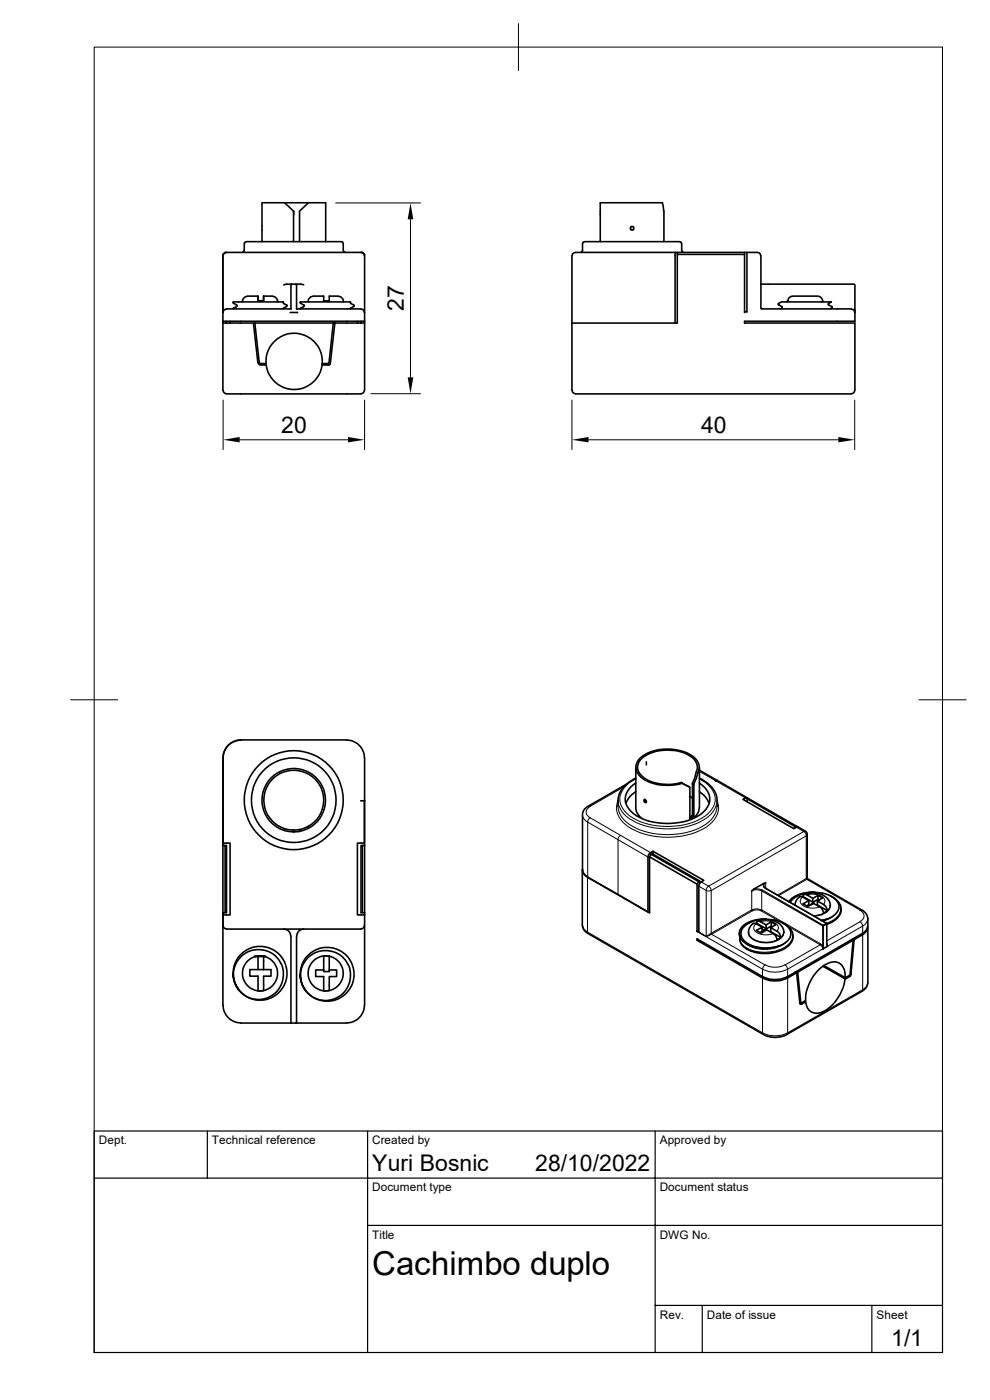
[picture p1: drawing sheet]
<svg xmlns="http://www.w3.org/2000/svg" width="210mm" height="297mm" viewBox="0 0 210 297" stroke-linecap="round" stroke-linejoin="round" font-family="sans-serif">
<g fill="none" stroke="#000" stroke-width=".34">
<path d="M47.5 53.8l-.2 .2v14.2M48 53.6l-.5 .2-.2 .5v11.9M51.8 53.2l-.1 .2-.3 .1M51.8 51.6v1.6M51.9 51.6l.3-.3h17.3a8.3 8.3 0 0 1 3.2 .1l.1 1.8M60.4 43l1.9 1.8v6.5M62.3 44.8v.8M65.4 43h3.7v8.3M65.4 43h-9.8v8.3M65.4 43l-1.9 1.8v6.5M72.9 53.2v.2l.3 .1M76.6 53.6l.6 .3 .1 .4"/>
<path d="M77 53.7l-.1-.1h-29.1l-.2 .1M77.2 53.8l.1 .2v14.2M121.3 54.3v28.5M123.6 51.6v1.6l-.1 .2-.3 .1M123.6 51.6l.4-.3h20.2l.4 .3M140.5 43.1l.3 1.7M140.5 43h-13.2v8.3M140.8 44.8v6.5M143.2 53.6v14.9M143.7 53.6h-19.9a3.3 3.3 0 0 0-2.2 .2l-.2 .5M144.6 51.6v1.6l.1 .2 .2 .1M157.9 53.6h2.8h.3l.4 .7"/>
<path d="M157.9 53.6h-14.2v.4M157.9 53.6v.4M158.5 53.6v12.6h-.6M161.4 54.3l.1 11.2h17.4a2.81 2.81 0 0 1 2.2 .3l.2 .5M47.3 68.2v14.6l.2 .5 .5 .2M47.3 68.5h30M47.3 68.2h30M48 68.2v.3M48.8 68.2v.3M51.4 64v.1M53.8 68.5l.9 8.4 .4 .5h1.3M54.1 68.5l.9 8.4 .2 .2h1.2"/>
<path d="M54.7 62.8v1h1.2v-1M54.7 62.8h-1.3a1.53 1.53 0 0 0-2 1.2M55.9 62.8h.6a1.98 1.98 0 0 1 2.3 .9l.1 .3M55.9 62.8h.1M55.9 62.8v1.1h-1.2v-1.1M58.9 64v.1M60.1 65.5l.8-.6-.1-.2-.6-.3-.1-.3h-9.9a.51 .51 0 0 0-.8 .2l.8 .5v.3l-.8 .4M61.6 66.3h1.5M61.7 65.4l-.1 .1h-12.4a1.77 1.77 0 0 0-1.8 .4l-.1 .4M61.8 60.3h-1.1l-.5 .2M61.8 60.3l-.1 .1v5.2M61.8 60.3h1"/>
<path d="M62.8 60.3h1.1l.5 .2M62.8 60.3l.1 .1v5.2M62.9 65.4l.1 .1h12.4a1.77 1.77 0 0 1 1.8 .4l.1 .4M63.7 65.5l.8-.5v-.3l-.7-.4-.1-.2h10.1a.38 .38 0 0 1 .4-.1 .38 .38 0 0 1 .2 .4l.6 .3 .1 .3-.7 .4-.1 .1M65.4 64.1a1.27 1.27 0 0 1 1.5-1.3h1.8v1.1h1.1v-1.1h.7a1.98 1.98 0 0 1 2.3 .9l.1 .4M68.7 63.8h1.1M70.7 68.5l-.9 8.4-.2 .2h-1.2M71 68.5l-.9 8.7-.3 .2h-1.4M75.8 68.2v.3zM76.6 68.2v.3M77.3 68.2v14.6l-.3 .6-.4 .1M157.9 66.3v-12.3h-14.2v14.5h-22.4"/>
<path d="M161.4 60.3h19.8l.1 .2M165.5 65.5l.4-.1v-.4l-.8-.3v-.3l.7-.3h10.6l-.7 .3 .1 .3 .7 .5-.4 .3M167 64v.1M167 63.8h.2a.92 .92 0 0 1 1.2-1h4.8a1.18 1.18 0 0 1 1.3 1.3M167.1 63.8v.2M181.4 66.3v1.9h-23.5v.3h23.5v14.3M181.4 60.5v5.8M181.4 66.3h.1M48 83.6h28.6M121.4 82.8l.2 .5 .5 .2M122.1 83.6h58.5M181.3 82.8l-.3 .6-.4 .1"/>
<path d="M51.1 157a3.8 3.8 0 0 0-3.8 3.7v18.7M51.1 157h22.5M73.6 157a3.8 3.8 0 0 1 3.7 3.7v33.4M47.3 179.4v33.9a3.8 3.8 0 0 0 3.8 3.7M47.3 179.4h.5v14.2M47.3 178.9h1.5v15.2h-1.5M47.8 179.4h.2v14.2h-.7v.5M60.4 175.8v.4M62.3 176.1v.4M63.5 176v.4M65.4 175.7a6.7 6.7 0 0 0 1.9-10.5 6.7 6.7 0 0 0-10.7 1 6.7 6.7 0 0 0 3.8 10M65.4 175.3a6.3 6.3 0 0 0 1.5-9.9 6.3 6.3 0 0 0-10 1 6.3 6.3 0 0 0 3.5 9.4"/>
<path d="M65.4 175.3a6.6 6.6 0 0 1-5 .5M65.4 175.7a6.8 6.8 0 0 1-5 .5M65.4 175.3v.4M76.6 169.9h.7v9h-1.5v15.2h1.5M76.9 179.4h-.3v14.2h.3M77.3 179.4h-.4v14.2h.4M132.9 166.4l-8.1 4.6a2.05 2.05 0 0 0-1.2 1.9v11.6l.3 .9 .8 .7M134.9 162.8v8.6a3 3 0 0 0 1.2 2.2M134.9 167.9l-1.4 1.2-.7 1.3M134.9 166.1a3.6 3.6 0 0 0-1.8 5.1 9.1 9.1 0 0 0 7.6 3.5 10.9 10.9 0 0 0 9.1-3 3.4 3.4 0 0 0-.9-5.2l-.6-.4M134.9 165.1a5.8 5.8 0 0 0-3.8 4.7v1.3M136.9 169.6l.1 .2a.26 .26 0 0 1 .2 .3 .26 .26 0 0 1-.4 .2 .26 .26 0 0 1-.1-.3 .2 .2 0 0 1-.1-.3 .2 .2 0 0 1 .2-.1 .2 .2 0 0 1 .1 .3l.2 .2"/>
<path d="M137.1 161.6v.7M144.5 166a9.2 9.2 0 0 1-8.3-1.3 2.48 2.48 0 0 1 .5-4.3 9.7 9.7 0 0 1 10.2 .3 2.53 2.53 0 0 1 .8 3.1l-.8 2.5M144.8 166.2l1.5 .8M144.8 166.2l-.3-.2 1.5 .8M146.1 166.8l.2 .2v6.7M146.3 168.9l.6 .4M146.9 173l-.6 .4M146.9 166.3l.3 .2v6.6l-.3-.1zM147.2 173.1l-.9 .6M147.7 163.8l.3 .2M148 164a2.59 2.59 0 0 0-1-3.6 10.1 10.1 0 0 0-11.1 .3 2.59 2.59 0 0 0 .2 4.3 10 10 0 0 0 8.7 1.2M148 164l-.8 2.5"/>
<path d="M148.3 171.4a3 3 0 0 1-1.2 2.2M148.3 167.9l1.4 1.2 .8 1.3M148.4 162.8v8.6M148.4 165.1a5.8 5.8 0 0 1 3.7 4.7v1.3M148.4 163.4l10.1 5.8M151.8 165.7h.4M151.8 165.6h.1M152.1 165.6l-.3 .1M158.5 169.5l10.1 5.8M158.5 170.1v-.6l.2-.1 10.4 6M158.6 169.4l-.3-.2-.7 .4 10.8 6.2 .5-.3h.3M168.8 175.2l-.2 .1v.4"/>
<path d="M169.3 175.4l1.7 1.1 .2 .5v9.4l11.6 6.7a2.21 2.21 0 0 1 1.3 1.8l-.2 2.1-.3 .6-.6 .4M47.3 194.1v2.2l.2 .5 .5 .3M48 197.1h28.6M60.2 197.1a1.45 1.45 0 0 1 1.5 1.5M61.7 198.6v18.3l.1 .1M62.9 198.6v18.3l-.1 .1M64.4 197.1a1.45 1.45 0 0 0-1.5 1.5M77.3 196.3l-.3 .7-.4 .1M77.3 194.1v19.2a3.8 3.8 0 0 1-3.7 3.7M123.5 184.6v11.6a2.21 2.21 0 0 0 1.3 1.9l37.1 21.4a5.2 5.2 0 0 0 5 0l15.9-9.2a2.21 2.21 0 0 0 1.3-1.9v-11.6M123.6 184.4l.2 .9 .5 .6 13.2 7.6 .3-.2M124.6 186.1l13.2 7.6v-11.9l10.1 5.8v10"/>
<path d="M137.5 181.8v11.7M137.5 181.8l.3-.7 .7-.5 10.8 6.2-.8 .5-.2 .5v9.9l-.4-.2M137.8 181.8l.3-.6 10.1 5.8M138.1 181.2l.2-.1 10.1 5.8M138.5 180.6v.6M147.9 199.5v-.3l13.9 8M147.9 197.5v.1M148.1 199.3l-.2 .2 13.9 8M148.4 187.5v-.6l-.5 .7M160.3 196l.2-.1-.1 .1M160.4 196l1.3 .7M160.7 195.4l1.5-.3 1.3 .1 1 .3 .9 .5a2.07 2.07 0 0 1 .8 1.8 2.75 2.75 0 0 1-2.5 2.1 4.9 4.9 0 0 1-4.7-1.4 2.08 2.08 0 0 1 .8-2.6l.6 .1"/>
<path d="M162 187.9l.3 .5 13 7.5M162.4 187.3l-2.5 1.3-.4 .4M162.5 196.2v.8l-.8 .5v-.8l-1.3 .7 1.1 .6 1.1-.7 1.4 .8a1.72 1.72 0 0 1 .8 1.3M162.5 196.2l-1.2-.7a.49 .49 0 0 0-.8 .1v.3l2 1.1M162.6 195l-2.3 .2-1.4 .4-1.4 .9-.5 .9a2.32 2.32 0 0 0 1.5 2.9l1 .5 2.1 .4 2-.1 1.8-.4M163.5 196.8l1.3 .8a1.72 1.72 0 0 1 .9 1.3l-2.2-1.2zM163.6 196.5v-.9l1 .6-1.1 .6M163.6 195.6l-1.1 .6M163.9 196.6l-.3-.1-2.4 1.3M164.2 195.2l1.7 .5 .8 .6a2.16 2.16 0 0 1 1.1 2 2.16 2.16 0 0 1-1.5 1.9l-1.8 .7-2.4 .2-2-.3-1.6-.7a2.21 2.21 0 0 1-1.3-2 2.21 2.21 0 0 1 1.3-2.1l1.1-.5 1.1-.3a7.2 7.2 0 0 1 3.4 0M165.6 198.9l-.8 .5M165.9 195.7l1.6 1.2a2.61 2.61 0 0 1-.9 4.2l-.9 .5-1.3 .5-1.3 .2-1.7-.1a4.9 4.9 0 0 1-4.3-2.3l-.1-1.1"/>
<path d="M170.3 190.2l-.1 .1M170.6 189.7l2.1-.3 1.7 .4 .7 .4a2.09 2.09 0 0 1 1 2 3.2 3.2 0 0 1-3.5 2.1M171.6 191.1l-1.3 .7 1.1 .5 1.2-.7 1.3 .8a1.72 1.72 0 0 1 .8 1.3l.8-.5M171.6 191.1v.8l-.5 .3M171.6 191.1l-1.4-.8a.82 .82 0 0 0-1.2 .6l-.3 1.1M171.8 192l-.2-.1 .2 .2 .8-.5-.8 .5M172.4 190.6l-1.2-.8a.54 .54 0 0 0-.9 .4l2.1 1.2M172.4 191.4l.2 .2M172.5 189.3l1.8 .2M172.5 189.3l-1.7 .2-1.1 .3-1 .5-1.1 1.1M172.8 189.3a6.6 6.6 0 0 0-5.4 1.9l-.1 .1M173.4 191.1l1.3 .8a1.72 1.72 0 0 1 .8 1.3l-2.1-1.2z"/>
<path d="M173.5 189.9l-1.1 .7v.8M173.5 190.8l-1.1 .6M173.7 190.9l-.2-.1v-.9l1 .6-1.1 .6M174.4 189.4l1.7 .6 .8 .5a2.14 2.14 0 0 1-.2 3.9l-1.1 .5-1.3 .4 1.3-.4M175.3 195.9l.1 4.5M176.1 190.1l.8 .4 .8 .6a2.65 2.65 0 0 1-.9 4.4l-1.4 .6M180.7 199.3l.3 .2-.7 7.1M180.9 199.2l.3 .2-.7 7.4-.2 .3-1 .6-4.8-2.7M180.9 199.2l.3 .2M181 199.5l-11.8 6.7M183 198.3l-1.8 1M183 198l-15.9 9.2"/>
<path d="M184.1 196.6l-.3 .9-.8 .8M49.4 206.5l.1 .6a5.7 5.7 0 0 0 8.7 4.3 5.7 5.7 0 0 0 0-9.7 5.7 5.7 0 0 0-8.7 4.3l.1 1.7 .2 .9 .8 1.3M51.1 217h22.5M54.1 202.9a.38 .38 0 0 1 .5 0 .38 .38 0 0 1 .1 .4v2.4M54.1 202.9h2.2zM54.1 202.9a3.4 3.4 0 0 1 2.1 0M54.7 202.9h1.2M55.9 205.7h1.6v1.4h-1.6v3l-1.2 .1M55.9 205.7h-2.9v1.4h1.7v3.1M55.9 202.9v2.8M56.3 202.9h-.4M58.5 202.8l-1.5-.9-1.3-.4a5.3 5.3 0 0 0-5.4 2.5 5.3 5.3 0 0 0 .3 5.9"/>
<path d="M58.5 202.9l.6 .6 .5 .9M59.6 204.3l.5 1.5v1.6a5.3 5.3 0 0 1-3.9 4.5 5.3 5.3 0 0 1-5.6-2M63.7 206.7l.1 1.1a5.7 5.7 0 0 0 9 3.6 5.7 5.7 0 0 0-.7-9.7 5.7 5.7 0 0 0-8.4 4.8l.3 2 .8 1.6M68.7 205.8h-1.7v1.4h1.7v3M68.7 205.8v.3h1.1v-.3M69.8 205.8h1.6v1.4h-1.6v2.9l-1.1 .1M69.8 202.9l-1.1-.1v3M69.8 202.8v3M72.7 203.1l.6 .7 .5 .8M72.7 203l-1.5-.9-1.3-.3a5.3 5.3 0 0 0-5.4 2.4 5.3 5.3 0 0 0 .3 5.9M73.8 204.6l.5 1.7v1.3a5.3 5.3 0 0 1-3.9 4.5 5.3 5.3 0 0 1-5.6-2M161.8 207.5a5.7 5.7 0 0 0 5.2 0"/>
<path d="M161.8 207.2a5.7 5.7 0 0 0 5.2 0M168.7 206.2l.3 .2 .7 6.4M169 206.1l.2 .1 .7 6.5M169 206.4l-1.9 1.1M169.6 212.6l.3 .2M169.6 212.8l.2 .2h.3M170.7 212.4l.2 .2-.8 .4M174.5 201.3v.1M174.8 204.8l4.5 2.6 .8-.4 .2-.3M175.6 200.7l-1.1 .7M179.3 207.4a2.84 2.84 0 0 0-2.1-3.4 6.7 6.7 0 0 0-5.4 4.3l-.7 2.1-.2 1.9-.8 .5-.3-.2M179.3 207.7a9.1 9.1 0 0 1-5.2 7.1 2.37 2.37 0 0 1-3.2-2.2"/>
<circle cx="134.1" cy="48.4" r=".36"/>
<circle cx="62.4" cy="76.7" r="6"/>
<circle cx="62.3" cy="169.8" r="9"/>
<circle cx="62.3" cy="169.7" r="10.5"/>
<circle cx="55.2" cy="206.5" r="3.7"/>
<circle cx="69.1" cy="206.5" r="3.7"/>
</g>
<g fill="#000">
<circle cx="47.3" cy="66.2" r=".17"/>
<circle cx="54.1" cy="202.9" r=".17"/>
<circle cx="56.2" cy="202.9" r=".17"/>
<circle cx="56.3" cy="202.9" r=".17"/>
<circle cx="61.6" cy="217" r=".17"/>
<circle cx="63" cy="217" r=".17"/>
<circle cx="63.1" cy="217" r=".17"/>
<circle cx="175.5" cy="200.7" r=".17"/>
<circle cx="175.6" cy="200.7" r=".17"/>
</g>
<g fill="none" stroke="#000" stroke-width=".21">
<path d="M20 10h179.9v276.9h-179.9zM110 5v10M71.2 43.1h18M87.1 46.5v33.6M47.3 84.9v10.5M50.8 93.3h23M77.3 84.9v10.5M78.7 83.5h10.5M121.3 84.9v10.5M124.8 93.3h53M181.3 84.9v10.5M15 148.5h10"/>
<path d="M194.9 148.5h10M123.6 172.9l.3 .8 .8 .7 .1-.5 .4-.4M125.2 171.1a1.24 1.24 0 0 0-.9 1.2 1.24 1.24 0 0 0 .9 1.2l12.8 7.4M131.1 171.1a5.6 5.6 0 0 0 3.9 4.6 16.5 16.5 0 0 0 14.7-.8 5 5 0 0 0 2.4-3.8M131.1 169.8a5.6 5.6 0 0 0 3.9 4.7 16.5 16.5 0 0 0 14.7-.8 5 5 0 0 0 2.4-3.9M131.1 178.1l-6.4-3.7v11.7M131.1 178.1v11.7M131.1 178.1l6.4 3.7M131.1 169.7a4.5 4.5 0 0 0 2.2 5.7 16.7 16.7 0 0 0 16.6 0 4.5 4.5 0 0 0 2.2-5.7M131.6 177.2l-.4 .4-.1 .5M132.3 167l-7.1 4.1-.4-.1M134.9 165.2a5.3 5.3 0 0 0-3.4 4.7 5.7 5.7 0 0 0 3.5 4 15.8 15.8 0 0 0 14.6-.8 4 4 0 0 0 1.5-5.5 6.9 6.9 0 0 0-2.8-2.4"/>
<path d="M148.4 163.7l9.8 5.6M168.9 175.5l1.6 .9-20.2 11.6-1.5-.9M170.9 176.4h-.4l.4 .4 .1 .5 .2-.3M123.6 196.2l.3 .9 .8 .6 .1 .4M124.6 186.1v11.6l37.2 21.4v-11.6M147.9 197.6l13.9 8v1.6M147.9 197.6l1.9 1.1-1.5-1M148.3 188l1.5 .9M149.8 198.7h.1M149.8 188.9v9.8M150.1 188.2l.2-.2 .3 .2a.46 .46 0 0 1 .2 .7 .46 .46 0 0 1-.6 .1l-.4-.1zM150.8 198h.1"/>
<path d="M150.9 198l.1 .2M150.9 198l-1.1 .7M151 198.2l-1.2 .5M151 198.2h.1M151 198.2l11.3 6.5-.4 .4-.1 .5a5.7 5.7 0 0 0 5.2 0l-.1-.5-.4-.4 7.5-4.3M156.8 198.1a2.97 2.97 0 0 0 2.4 2.5l1.3 .4 1.2 .1M158.8 197.8a2.75 2.75 0 0 0 2.6 2.1 4.9 4.9 0 0 0 4.7-1.4l.1-.7M159.6 193.3l-.1-.1a.99 .99 0 0 1 1.3-.4l.8 .3-.1 .2 4 2.3M159.6 193.3l-8.6 4.9M159.6 193.3a2.15 2.15 0 0 1 1.9 0M159.8 195.5l-.9 .3M160 188.6h.6l1.1 .2"/>
<path d="M160.4 196a1.06 1.06 0 0 0-.5 1 1.06 1.06 0 0 0 .8 .9 4.4 4.4 0 0 0 3.3 .2M161.2 195.5a3.4 3.4 0 0 1 3.9 1 .96 .96 0 0 1-.3 1.1M161.6 189a2.33 2.33 0 0 0-2.1 0v4l-8.6 5v-9.1l20.1-11.6v9.1l-6.1 3.5M161.6 189v4l12.5 7.2M161.6 189l12.9 7.4v4.3M161.6 189l.1-.2 12.9 7.5M162 187.5l-.1 .5 .4 .5M162.3 188.5h.1M162.3 188.5l13 7.4M162.4 187.3l-.4 .6M162.4 187.3v1.2M162.6 195l-1.7 .1-1.3 .3a3.1 3.1 0 0 0-2.7 2.8 2.69 2.69 0 0 0 1.2 1.6"/>
<path d="M166.1 195.8l.3 .2a2.6 2.6 0 0 1 1.2 4l-1.6 1.2-1.3 .5-1.5 .3h-1.4l-1.4-.2-1.5-.4-.8-.5a2.16 2.16 0 0 1-1.2-1.8M167 199.6l-.8 .8-1 .5-2.4 .5-2.3-.1-1.3-.5-1-.7M167 196.4l7 4M168.2 198.6a3.8 3.8 0 0 1-3.1 3.2 9.1 9.1 0 0 1-6.6-.4M170 189.7l-.9 .4M170.2 190.3a1.06 1.06 0 0 0-.4 1.1 1.06 1.06 0 0 0 .7 .8 4.4 4.4 0 0 0 3.4 .2M171.1 186.4l.1 .2M171.1 189.9a3.4 3.4 0 0 1 3.8 .9 .96 .96 0 0 1-.2 1.1M171.2 186.6l-6.1 3.4M171.2 186.6l11.3 6.5M171.2 186.3l-.2 .1M171.3 186.4l-.2 .2"/>
<path d="M172.8 189.3h-.2a6.1 6.1 0 0 0-5.2 2M174.6 196.3l-.1 .1h.2M174.6 196.3l.1 .1M174.7 196.4v4.3M175 195.1l-.7 .2M175.3 195.9h.1M175.3 195.9v.1M175.3 195.9l-.7 .4M175.3 196.1v4.3l.3 .3M175.3 196.1l-.6 .3M175.4 196h-.1M176.1 192.1a2.55 2.55 0 0 1-2.5 2l-1.1 .2"/>
<path d="M176.3 190.2h.1a2.71 2.71 0 0 1 1.5 4l-1.2 1-1.4 .7M177.2 193.9a5.7 5.7 0 0 1-2.7 1.6M178.4 192.9a3.7 3.7 0 0 1-3 3.1M182.5 195.5l-7.1 4.1M182.8 193.1h-.3a1.24 1.24 0 0 1 .8 1.2 1.24 1.24 0 0 1-.9 1.2M183 198.3v11.7l-15.9 9.1v-11.6M183 198v-1.5l-7.4 4.2M184.1 194.9l-.3 .9-.8 .7-.2-.5-.3-.4M162 219.5l-.2-.4a5.7 5.7 0 0 0 5.2 0l-.1 .4M162.3 204.7a4.5 4.5 0 0 0 4.2 0M164.8 200.8l-1.9 .4h-1.8l-1.3-.3M169.6 212.8l.5 .2"/>
<path d="M169.6 212.5l.3 .2M174 200.4l.4 .4 .1 .5M174.1 200.3l.4 .4M174.1 200.3l-.1 .1M174.5 201.3v.1M174.5 200.7v.2M174.5 201.3l-7.4 4.3v1.6M174.5 201.3h.1M174.5 200.9h.2M174.5 200.9v.4M174.5 200.7h.2M174.7 200.9l-.2 .4"/>
<path d="M174.7 200.7v.2M175.3 200.3l.3 .4M175.4 200.4l.2 .3M175.4 200.4v.1M175.4 200.4h.1M175.5 200.7h.1M175.6 200.7h.1M180.1 207l.2 .1M180.3 206.7l.2 .1M184.1 208.4l-.3 .9-.8 .7-.2 .3"/>
</g>
<path d="M20 239.9h179.9v47h-179.9zM44 239.9v10M78 239.9v47M139 239.9v47M20 249.9h179.9M78 260h121.9M139 276.9h60.9M149 276.9v10M185 276.9v10" fill="none" stroke="#000" stroke-width=".25"/>
<path d="M87.1 43.1l.6 3.4h-1.2zM47.3 93.3l3.5-.6v1.2zM73.8 92.7l3.5 .6-3.5 .6zM86.5 80.1h1.2l-.6 3.4zM121.3 93.3l3.5-.6v1.2zM177.8 92.7l3.5 .6-3.5 .6z" fill="#000"/>
<text font-size="7" x="79" y="270.5">Cachimbo duplo</text>
<g font-size="4.9">
<text x="85.7" y="66" transform="rotate(-90 85.7 66)">27</text>
<text x="59.6" y="91.8">20</text>
<text x="148.7" y="91.8">40</text>
<text x="79" y="248.5">Yuri Bosnic</text>
<text x="113.5" y="248.5">28/10/2022</text>
<text x="189.1" y="285.6">1/1</text>
</g>
<g font-size="2.5">
<text x="21" y="242.7">Dept.</text>
<text x="45" y="242.7">Technical reference</text>
<text x="78.9" y="242.7">Created by</text>
<text x="140" y="242.7">Approved by</text>
<text x="79" y="252.8">Document type</text>
<text x="139.9" y="252.8">Document status</text>
<text x="79" y="262.8">Title</text>
<text x="139.9" y="262.8">DWG No.</text>
<text x="140" y="279.7">Rev.</text>
<text x="149.9" y="279.7">Date of issue</text>
<text x="186" y="279.7">Sheet</text>
</g>
</svg>
